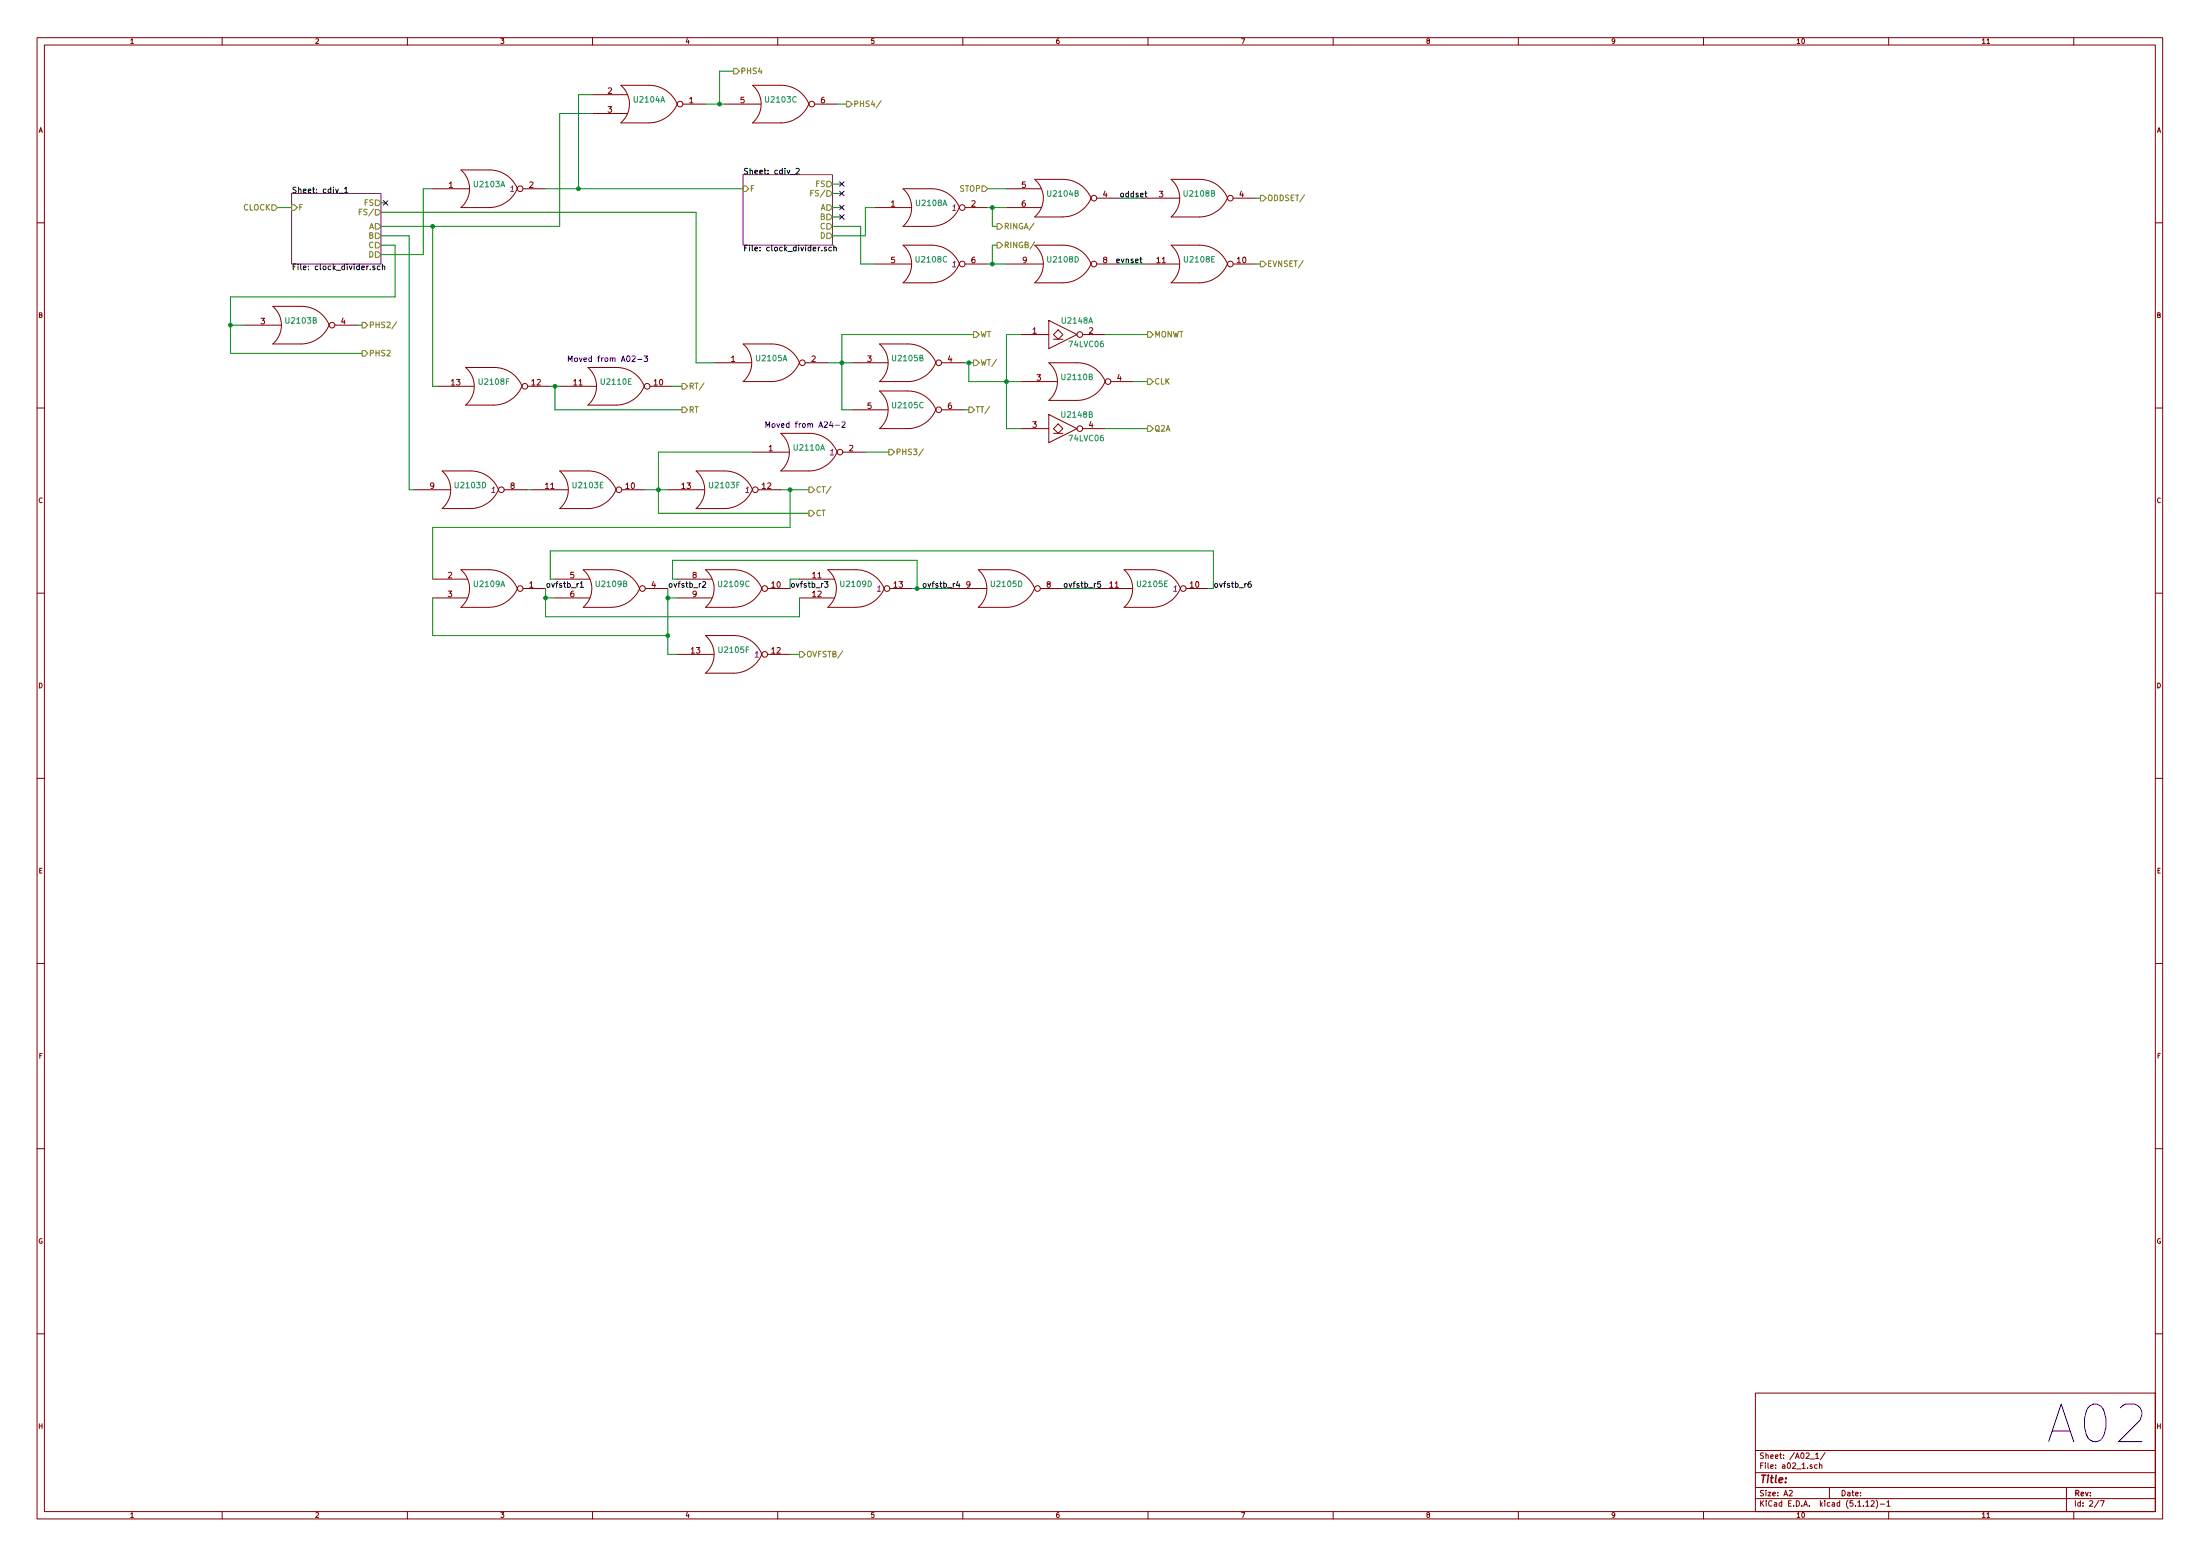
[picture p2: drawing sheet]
<svg xmlns="http://www.w3.org/2000/svg" width="594mm" height="420mm" viewBox="0 0 594 420" stroke-linecap="round" stroke-linejoin="round" font-family="sans-serif">
<g fill="none" stroke="#840000" stroke-width=".27">
<path d="M10 10.2h574v400h-574zM12 12.2h570v396h-570zM60 10.2v2M110 10.2v2M160 10.2v2M210 10.2v2M260 10.2v2M310 10.2v2M360 10.2v2M410 10.2v2M460 10.2v2M510 10.2v2"/>
<path d="M536.5 11.8h.8M560 10.2v2M160 25.6h9.4M160 30.6h9.4M167.6 23h7.7a8.3 8.3 0 0 1 7.6 5.1 8.4 8.4 0 0 1-7.6 5.1M167.6 33.2h7.7M167.7 23.1a6.7 6.7 0 0 1 0 10.1M184.4 28.1h6.1M195.6 28.1h9.9M203.2 23h7.6a8 8 0 0 1 7.6 5.1M203.2 23.1a6.7 6.7 0 0 1 0 10.1M218.4 28.1a8.3 8.3 0 0 1-7.6 5.1h-7.6"/>
<path d="M220 28.1h6.1M116.8 51h9.9M132.1 45.9h-7.6a6.7 6.7 0 0 1 0 10.1h7.6a8.3 8.3 0 0 0 7.6-5.1 8 8 0 0 0-7.6-5M141.2 51h6.1M236.2 56h9.9M259.1 56a8.3 8.3 0 0 1-7.6 5.1h-7.7M259.1 56a8 8 0 0 0-7.6-5h-7.6a6.7 6.7 0 0 1 0 10.1M260.6 56h6.1M271.8 56h9.4M271.8 51h9.4M279.4 48.4h7.6a8.3 8.3 0 0 1 7.6 5.1 8.4 8.4 0 0 1-7.6 5.1h-7.6a6.7 6.7 0 0 0 0-10.1M296.2 53.5h6.1"/>
<path d="M308.6 53.5h9.9M316.2 48.4h7.6M316.3 48.5a6.7 6.7 0 0 1 0 10.1M323.9 48.4a8 8 0 0 1 7.6 5.1M331.4 53.5a8.3 8.3 0 0 1-7.6 5.1h-7.6M333 53.5h6.1M10 60.2h2M236.2 71.3h9.9M259.1 71.3a8.3 8.3 0 0 1-7.6 5.1l-7.6-.1a6.7 6.7 0 0 0 0-10.1h7.6a8 8 0 0 1 7.6 5.1M260.6 71.3h6.1M271.8 71.3h9.9M279.4 66.2h7.6a8 8 0 0 1 7.6 5.1 8.4 8.4 0 0 1-7.6 5.1l-7.6-.1a6.7 6.7 0 0 0 0-10.1z"/>
<path d="M296.2 71.3h6.1M308.6 71.3h9.9M316.2 66.2h7.6M316.3 66.2a6.7 6.7 0 0 1 0 10.1M323.9 66.2a8 8 0 0 1 7.5 5.1 8.3 8.3 0 0 1-7.6 5.1h-7.6M333 71.3h6.1M582 60.2h2M66 87.8h9.9M73.7 82.7h7.6a8 8 0 0 1 7.6 5.1M73.7 82.7a6.7 6.7 0 0 1 0 10.2M88.9 87.8a8.3 8.3 0 0 1-7.6 5.1h-7.6M90.4 87.8h6.1"/>
<path d="M125.7 99.2h7.6M125.8 99.3a6.7 6.7 0 0 1 0 10.1M133.4 99.2a8 8 0 0 1 7.5 5.1 8.3 8.3 0 0 1-7.6 5.1h-7.6M166.4 99.2l-7.6 .1a6.7 6.7 0 0 1 0 10.1h7.6a8.3 8.3 0 0 0 7.6-5.1 8 8 0 0 0-7.6-5.1M193 98h9.9M200.7 92.9h7.6M200.7 92.9a6.7 6.7 0 0 1 0 10.1M208.3 92.9a8 8 0 0 1 7.6 5 8.3 8.3 0 0 1-7.6 5.1h-7.6M217.4 98h6.1M229.9 98h9.9M252.7 97.9a8.3 8.3 0 0 1-7.6 5.1h-7.6a6.7 6.7 0 0 0 0-10.1h7.6a8 8 0 0 1 7.6 5.1M254.3 98h6"/>
<path d="M275.6 90.3h7.6M283.2 98h7.7a8 8 0 0 1 7.5 5 8.3 8.3 0 0 1-7.6 5.1h-7.6M283.2 86.5l7.6 3.8-7.6 3.8zM283.2 98a6.7 6.7 0 0 1 0 10.1M284.5 91.6h2.5M285.7 89.1l1.3 1.2-1.3 1.3-1.2-1.3zM292.4 90.3h6M10 110.2h2M118.1 104.3h9.9M142.5 104.3h6.1M151.1 104.3h9.9M175.5 104.3h6.1"/>
<path d="M210.8 117h7.7a8 8 0 0 1 7.6 5.1M210.8 117a6.7 6.7 0 0 1 0 10.1M229.9 110.7h9.9M252.7 110.6a8.3 8.3 0 0 1-7.6 5.1h-7.6a6.7 6.7 0 0 0 0-10.1h7.6a8 8 0 0 1 7.6 5.1M254.3 110.7h6M275.6 103h9.9M275.6 115.7h7.6M283.2 111.9l7.6 3.8-7.6 3.8zM284.5 115.7l1.2-1.2 1.3 1.2-1.3 1.3zM284.5 117h2.5M292.4 115.7h6M300 103h6.1"/>
<path d="M582 110.2h2M111.8 132.2h9.9M119.4 127.2h7.6M119.4 127.2a6.7 6.7 0 0 1 0 10.1M127 127.2a8 8 0 0 1 7.6 5 8.3 8.3 0 0 1-7.6 5.1h-7.6M136.1 132.2h6.1M143.5 132.2h9.9M151.2 127.2h7.5a8 8 0 0 1 7.7 5 8.4 8.4 0 0 1-7.7 5.1h-7.5a6.7 6.7 0 0 0 0-10.1zM167.9 132.2h6.1M180.3 132.2h9.9M188 127.2h7.6a8 8 0 0 1 7.6 5 8.3 8.3 0 0 1-7.6 5.1h-7.6M188 127.2a6.7 6.7 0 0 1 0 10.1"/>
<path d="M203.2 122.1h9.9M204.7 132.2h6.1M226 122.1a8.3 8.3 0 0 1-7.6 5.1h-7.6M227.6 122.1h6.1M116.8 156.4h9.4M124.5 153.9l7.6-.1a8.3 8.3 0 0 1 7.6 5.1 8.4 8.4 0 0 1-7.6 5.1h-7.6a6.7 6.7 0 0 0 0-10.1zM141.2 158.9h6.1M149.9 156.4h9.4M157.5 153.9l7.6-.1a8.3 8.3 0 0 1 7.6 5.1 8.4 8.4 0 0 1-7.6 5.1h-7.6a6.7 6.7 0 0 0 0-10.1zM174.2 158.9h6.1M182.9 156.4h9.4M190.5 153.9l7.6-.1a8.3 8.3 0 0 1 7.6 5.1 8.4 8.4 0 0 1-7.6 5.1h-7.6a6.7 6.7 0 0 0 0-10.1z"/>
<path d="M207.3 158.9h6.1M215.9 156.4h9.4M223.5 153.9l7.6-.1a8.3 8.3 0 0 1 7.7 5.1 8.4 8.4 0 0 1-7.7 5.1h-7.6a6.7 6.7 0 0 0 0-10.1zM240.3 158.9h6.1M256.5 158.9h9.9M279.4 158.9a8.3 8.3 0 0 1-7.6 5.1h-7.6a6.7 6.7 0 0 0 0-10.1l7.6-.1a8 8 0 0 1 7.6 5.1M280.9 158.9h6.1M295.9 158.9h9.9M303.5 153.8h7.7a8 8 0 0 1 7.5 5.1 8.3 8.3 0 0 1-7.6 5.1h-7.6M303.6 153.9a6.7 6.7 0 0 1 0 10.1M320.3 158.9h6.1M10 160.2h2"/>
<path d="M116.8 161.5h9.4M149.9 161.5h9.4M182.9 161.5h9.4M182.9 176.7h9.9M190.5 171.6h7.6a8 8 0 0 1 7.6 5.1M190.5 171.6a6.7 6.7 0 0 1 0 10.2M205.7 176.7a8.3 8.3 0 0 1-7.6 5.1h-7.6M207.3 176.7h6.1M215.9 161.5h9.4M582 160.2h2M10 210.2h2M582 210.2h2"/>
<path d="M10 260.2h2M582 260.2h2M10 310.2h2M582 310.2h2M10 360.2h2M474 376.2h108v32h-108zM582 360.2h2M474 397.7h108M474 391.7h108M488.8 394h1.2M490.3 392.8l.4-.5v1.5M490.3 393.8h.8"/>
<path d="M490.7 395.6l-.4-.1-.3 .3 .1 .6h.6M491.3 395.6h.6l.1 .9M491.3 395v1.5M492.8 392.2l-1.2 2M60 408.2v2M110 408.2v2M160 408.2v2M210 408.2v2M260 408.2v2M310 408.2v2M360 408.2v2M410 408.2v2"/>
<path d="M460 408.2v2M474 404.7h108M474 401.7h108M483.1 402.6l.6-.2 .3 .5-.9 1h.9M494 401.7v3M503.8 405.7l.5-.5v1.5M503.8 406.7h.9M505.3 405.4l.5-.2 .3 .5-.9 1h.9M506.6 405a1.71 1.71 0 0 1 0 2.3M507.7 406.2h1.2M509.5 405.7l.5-.5v1.5M509.5 406.7h.9"/>
<path d="M510 408.2v2M536.5 409.7h.8M558 401.7v6.5M560 408.2v2M566.8 405.1l-1.2 2M567.2 405.2h1l-.6 1.5"/>
<circle cx="183.6" cy="28.1" r=".76"/>
<circle cx="219.2" cy="28.1" r=".76"/>
<circle cx="140.5" cy="51" r=".76"/>
<circle cx="259.8" cy="56" r=".76"/>
<circle cx="295.4" cy="53.5" r=".76"/>
<circle cx="332.2" cy="53.5" r=".76"/>
<circle cx="259.8" cy="71.3" r=".76"/>
<circle cx="295.4" cy="71.3" r=".76"/>
<circle cx="332.2" cy="71.3" r=".76"/>
<circle cx="89.7" cy="87.8" r=".76"/>
<circle cx="216.7" cy="98" r=".76"/>
<circle cx="253.5" cy="98" r=".76"/>
<circle cx="291.6" cy="90.3" r=".76"/>
<circle cx="141.7" cy="104.3" r=".76"/>
<circle cx="174.8" cy="104.3" r=".76"/>
<circle cx="253.5" cy="110.7" r=".76"/>
<circle cx="291.6" cy="115.7" r=".76"/>
<circle cx="299.2" cy="103" r=".76"/>
<circle cx="135.4" cy="132.2" r=".76"/>
<circle cx="167.1" cy="132.2" r=".76"/>
<circle cx="204" cy="132.2" r=".76"/>
<circle cx="226.8" cy="122.1" r=".76"/>
<circle cx="140.5" cy="158.9" r=".76"/>
<circle cx="173.5" cy="158.9" r=".76"/>
<circle cx="206.5" cy="158.9" r=".76"/>
<circle cx="239.5" cy="158.9" r=".76"/>
<circle cx="280.2" cy="158.9" r=".76"/>
<circle cx="319.5" cy="158.9" r=".76"/>
<circle cx="206.5" cy="176.7" r=".76"/>
</g>
<path d="M78.7 52.2h24.2v19.1h-24.2zM200.7 47.2h24.1v19h-24.1z" fill="none" stroke="#840084" stroke-width=".27"/>
<g fill="none" stroke="#000" stroke-width=".27">
<path d="M91.6 52.2h1.1M93 51l.5-.5v1.6M93 52.1h.9M213.5 47.1h1.2M215 45.6l.5-.1 .3 .4-.9 1.1h.9M309.1 52.2h.6M309.4 51.7v1.3l.3 .2M101.2 71.9l-.3-.1-.2 .2v.3l.5 .1v.4h-.5M102.6 71.9l-.4-.1-.3 .3 .1 .7h.6M103.3 71.9h.5l.1 .9M103.3 71.3v1.5M223.1 66.8l-.3-.1-.2 .2v.3l.5 .1v.4h-.5"/>
<path d="M224.5 66.8l-.4-.1-.3 .3 .2 .7h.5M225.2 66.9l.6-.1v1M225.2 66.2v1.6M156.7 157.5l.4-.4v1.5M156.7 158.6h.9M189.7 157.2l.6-.1 .3 .4-1 1.1h1M222.6 157.1h1l-.5 .5 .4 .2v.6l-.2 .2-.7-.2M258.6 157l-.3 1.1h.9M259 157.6v1M297.2 157.1h-.8v.7l.7-.1 .1 .7-.2 .2-.6-.2M337.7 157.1h-.3l-.3 .3-.1 .9 .3 .3 .5-.2-.1-.7-.4-.1-.3 .3"/>
</g>
<g fill="none" stroke="#848400" stroke-width=".27">
<path d="M198.1 18.5h.8l.7 .7-.7 .8h-.8zM228.6 27.3h.8l.7 .8-.7 .8h-.8zM237.9 27.2l-1.3 2M73.4 55.3h.8l.7 .7-.7 .8h-.8zM78.7 55.3h.8l.8 .7-.8 .8h-.8zM97 57.2h.5M97.7 56.5h-.7v1.5M101.3 56.6h.8l.8 .7-.8 .8h-.8zM101.3 54h.8l.8 .8-.8 .7h-.8zM200.7 50.2h.7l.8 .8-.8 .7h-.7zM218.9 52.1h.5M219.7 51.4h-.8v1.5"/>
<path d="M223.3 57.8h.7l.8 .8-.8 .8h-.7zM223.3 55.3h.7l.8 .7-.8 .8h-.7zM223.3 51.5h.7l.8 .7-.8 .8h-.7zM223.3 48.9h.7l.8 .8-.8 .8h-.7zM265.2 50.2h.7l.8 .8-.8 .7h-.7zM340.4 52.7h.7l.8 .8-.8 .8h-.7zM101.3 68h.8l.8 .7-.8 .8h-.8zM101.3 62.9h.8l.8 .8-.8 .7h-.8zM101.3 60.4h.8l.8 .7-.8 .8h-.8zM101.3 65.4h.8l.8 .8-.8 .8h-.8zM223.3 62.9h.7l.8 .8-.8 .7h-.7zM223.3 60.4h.7l.8 .7-.8 .8h-.7z"/>
<path d="M269.2 65.4h.8l.8 .8-.8 .8h-.8zM269.2 60.4h.8l.8 .7-.8 .8h-.8zM279.2 60.2l-1.3 2M279.4 65.3l-1.3 2M340.4 70.5h.7l.8 .8-.8 .8h-.7zM97.8 87h.8l.7 .8-.7 .8h-.8zM97.8 94.7h.8l.7 .7-.7 .8h-.8zM107.1 86.9l-1.3 1.9M262.9 89.6h.8l.7 .7-.7 .8h-.8zM262.9 97.2h.8l.7 .8-.7 .7h-.8zM309.9 89.6h.7l.8 .7-.8 .8h-.7zM184.1 103.5h.8l.8 .8-.8 .8h-.8z"/>
<path d="M184.1 109.9h.8l.8 .8-.8 .7h-.8zM261.6 109.9h.8l.7 .8-.7 .7h-.8zM309.9 102.3h.7l.8 .7-.8 .8h-.7zM309.9 115h.7l.8 .7-.8 .8h-.7zM218.4 137.8h.8l.8 .8-.8 .8h-.8zM218.4 131.5h.8l.8 .7-.8 .8h-.8zM240 121.3h.8l.8 .8-.8 .8h-.8zM249.4 121.2l-1.4 1.9M215.9 175.9h.8l.7 .8-.7 .8h-.8z"/>
</g>
<g fill="none" stroke="#008400" stroke-width=".27">
<path d="M198.1 19.2h-3.8v8.9M160 25.6h-3.8v25.4M160 30.6h-8.9v30.5h-48.2M190.5 28.1h5.1M226.1 28.1h2.5M74.9 56h3.8M102.9 57.3h85.1v40.7h5M102.9 54.8h1.2M116.8 51h-2.5v17.7h-11.4M147.3 51h53.4M224.8 56h2.5M224.8 49.7h2.5"/>
<path d="M224.8 52.2h2.5M224.8 58.6h2.5M236.2 56h-2.5v7.7h-8.9M266.7 51h5.1M266.7 56h5.1M268 56v5.1h1.2M302.3 53.5h6.3M339.1 53.5h1.3M102.9 63.7h7.6v68.5h1.3M102.9 66.2h3.8v14h-44.5v15.2h35.6M116.8 61.1v43.2h1.3M224.8 61.1h7.6v10.2h3.8"/>
<path d="M266.7 71.3h5.1M269.2 66.2h-1.2v5.1M302.3 71.3h6.3M339.1 71.3h1.3M62.2 87.8h3.8M96.5 87.8h1.3M223.5 98h6.4M260.3 98h2.6M261.6 98v5h14M262.9 90.3h-35.6v20.4h2.6M275.6 90.3h-3.8v25.4h3.8M298.4 90.3h11.5"/>
<path d="M148.6 104.3h2.5M149.9 104.3v6.4h34.2M181.6 104.3h2.5M260.3 110.7h1.3M298.4 115.7h11.5M306.1 103h3.8M142.2 132.2h1.3M174 132.2h6.3M203.2 122.1h-25.4v16.5h40.6M210.8 132.2h7.6M213.4 132.2v10.2h-96.6v14M233.7 122.1h6.3"/>
<path d="M147.3 158.9v7.6h68.6v-5M148.6 156.4v-7.6h179.1v10.1h-1.3M180.3 158.9v17.8h2.6M181.6 156.4v-5.1h66v7.6M246.4 158.9h10.1M287 158.9h8.9M116.8 161.5v10.1h63.5M147.3 161.5h2.6M180.3 161.5h2.6M213.4 176.7h2.5"/>
</g>
<path d="M153.5 97.6v-1.5l.5 1.1 .5-1.1v1.5M155.2 96.7h.7l-.1 .9-.6-.1zM206.8 115.4v-1.5l.5 1.1 .5-1.1v1.5M208.6 114.5h.6l-.1 .8h-.5z" fill="none" stroke="#0000c2" stroke-width=".27"/>
<g fill="#008400" stroke="#008400" stroke-width=".27">
<circle cx="268" cy="71.3" r=".51"/>
<circle cx="227.3" cy="98" r=".51"/>
<circle cx="268" cy="56" r=".51"/>
<circle cx="156.2" cy="51" r=".51"/>
<circle cx="180.3" cy="161.5" r=".51"/>
<circle cx="194.3" cy="28.1" r=".51"/>
<circle cx="147.3" cy="161.5" r=".51"/>
<circle cx="213.4" cy="132.2" r=".51"/>
<circle cx="116.8" cy="61.1" r=".51"/>
<circle cx="180.3" cy="171.6" r=".51"/>
<circle cx="177.8" cy="132.2" r=".51"/>
<circle cx="247.6" cy="158.9" r=".51"/>
<circle cx="271.8" cy="103" r=".51"/>
<circle cx="62.2" cy="87.8" r=".51"/>
<circle cx="261.6" cy="98" r=".51"/>
<circle cx="149.9" cy="104.3" r=".51"/>
</g>
<path d="M103.5 54.2l1.2 1.2M104.7 54.2l-1.2 1.2M226.7 58l1.2 1.2M226.7 55.4l1.2 1.3M226.7 51.6l1.2 1.2M226.7 49.1l1.2 1.2M227.9 58l-1.2 1.2M227.9 55.4l-1.2 1.3M227.9 51.6l-1.2 1.2M227.9 49.1l-1.2 1.2" fill="none" stroke="#000084" stroke-width=".27"/>
<text font-size="14.2" fill="#0000c2" x="554.4" y="389.8">A02</text>
<text font-size="2.8" fill="#840000" x="475" y="400.4">Title:</text>
<g font-size="2.1" fill="#848400">
<text x="199.9" y="20">PHS4</text>
<text x="230.4" y="28.9">PHS4/</text>
<text x="202.4" y="51.7">F</text>
<text x="219.7" y="53">FS/</text>
<text x="220.3" y="50.5">FS</text>
<text x="259.1" y="51.7">STOP</text>
<text x="65.6" y="56.8">CLOCK</text>
<text x="80.5" y="56.8">F</text>
<text x="97.8" y="58.1">FS/</text>
<text x="98.4" y="55.5">FS</text>
<text x="221.5" y="59.4">B</text>
<text x="221.5" y="56.8">A</text>
<text x="342.1" y="54.3">ODDSET/</text>
<text x="99.6" y="64.4">B</text>
<text x="99.6" y="61.9">A</text>
<text x="221.5" y="64.4">D</text>
<text x="221.5" y="61.9">C</text>
<text x="271" y="61.9">RINGA/</text>
<text x="99.6" y="69.5">D</text>
<text x="99.6" y="67">C</text>
<text x="271" y="67">RINGB/</text>
<text x="342.1" y="72.1">EVNSET/</text>
<text x="99.6" y="88.6">PHS2/</text>
<text x="264.7" y="91.1">WT</text>
<text x="311.7" y="91.1">MONWT</text>
<text x="99.6" y="96.2">PHS2</text>
<text x="264.7" y="98.7">WT/</text>
<text x="185.9" y="105.1">RT/</text>
<text x="311.7" y="103.8">CLK</text>
<text x="185.9" y="111.4">RT</text>
<text x="263.4" y="111.4">TT/</text>
<text x="311.7" y="116.5">Q2A</text>
<text x="241.8" y="122.9">PHS3/</text>
<text x="220.2" y="133">CT/</text>
<text x="220.2" y="139.4">CT</text>
<text x="217.7" y="177.5">OVFSTB/</text>
</g>
<g font-size="2.1" fill="#840000">
<text x="164.1" y="25.3">2</text>
<text x="186.1" y="27.9">1</text>
<text x="199.9" y="27.9">5</text>
<text x="221.7" y="27.9">6</text>
<text x="164.1" y="30.4">3</text>
<text x="121.2" y="50.7">1</text>
<text x="142.9" y="50.7">2</text>
<text x="275.9" y="50.7">5</text>
<text x="297.9" y="53.3">4</text>
<text x="313" y="53.3">3</text>
<text x="334.7" y="53.3">4</text>
<text x="240.6" y="55.8">1</text>
<text x="262.3" y="55.8">2</text>
<text x="275.9" y="55.8">6</text>
<text x="240.6" y="71">5</text>
<text x="262.3" y="71">6</text>
<text x="276.1" y="71">9</text>
<text x="297.9" y="71">8</text>
<text x="312.4" y="71">11</text>
<text x="334.1" y="71">10</text>
<text x="70.4" y="87.5">3</text>
<text x="92.1" y="87.5">4</text>
<text x="278.8" y="90.1">1</text>
<text x="294.1" y="90.1">2</text>
<text x="197.4" y="97.7">1</text>
<text x="219.1" y="97.7">2</text>
<text x="234.2" y="97.7">3</text>
<text x="256" y="97.7">4</text>
<text x="121.9" y="104.1">13</text>
<text x="143.6" y="104.1">12</text>
<text x="154.9" y="104.1">11</text>
<text x="176.6" y="104.1">10</text>
<text x="280" y="102.8">3</text>
<text x="301.7" y="102.8">4</text>
<text x="234.2" y="110.4">5</text>
<text x="256" y="110.4">6</text>
<text x="278.8" y="115.5">3</text>
<text x="294.1" y="115.5">4</text>
<text x="207.6" y="121.8">1</text>
<text x="229.3" y="121.8">2</text>
<text x="116.1" y="132">9</text>
<text x="137.8" y="132">8</text>
<text x="147.3" y="132">11</text>
<text x="169" y="132">10</text>
<text x="184.1" y="132">13</text>
<text x="205.8" y="132">12</text>
<text x="121" y="156.1">2</text>
<text x="121" y="161.2">3</text>
<text x="142.9" y="158.7">1</text>
<text x="154" y="156.1">5</text>
<text x="154" y="161.2">6</text>
<text x="175.9" y="158.7">4</text>
<text x="187" y="156.1">8</text>
<text x="187" y="161.2">9</text>
<text x="208.4" y="158.7">10</text>
<text x="219.4" y="156.1">11</text>
<text x="219.4" y="161.2">12</text>
<text x="241.4" y="158.7">13</text>
<text x="260.9" y="158.7">9</text>
<text x="282.6" y="158.7">8</text>
<text x="299.7" y="158.7">11</text>
<text x="321.4" y="158.7">10</text>
<text x="186.7" y="176.4">13</text>
<text x="208.4" y="176.4">12</text>
<text x="475" y="393.9">Sheet: /A02_1/</text>
<text x="475" y="396.6">File: a02_1.sch</text>
<text x="475" y="406.8">KiCad E.D.A. kicad (5.1.12)-1</text>
<text x="475" y="404">Size: A2</text>
<text x="497" y="404">Date:</text>
<text x="560" y="404">Rev:</text>
<text x="560" y="406.8">Id: 2/7</text>
</g>
<g font-size="2.1" fill="#008484">
<text x="171.4" y="27.7">U2104A</text>
<text x="206.9" y="27.7">U2103C</text>
<text x="128.2" y="50.5">U2103A</text>
<text x="283.1" y="53.1">U2104B</text>
<text x="320" y="53.1">U2108B</text>
<text x="247.6" y="55.6">U2108A</text>
<text x="247.6" y="70.9">U2108C</text>
<text x="283.1" y="70.9">U2108D</text>
<text x="320" y="70.9">U2108E</text>
<text x="77.4" y="87.4">U2103B</text>
<text x="286.9" y="87.4">U2148A</text>
<text x="288.9" y="93.7">74LVC06</text>
<text x="204.4" y="97.5">U2105A</text>
<text x="241.2" y="97.5">U2105B</text>
<text x="129.6" y="103.9">U2108F</text>
<text x="162.5" y="103.9">U2110E</text>
<text x="286.9" y="102.6">U2110B</text>
<text x="241.2" y="110.2">U2105C</text>
<text x="286.9" y="112.8">U2148B</text>
<text x="288.9" y="119.1">74LVC06</text>
<text x="214.6" y="121.7">U2110A</text>
<text x="123.1" y="131.8">U2103D</text>
<text x="154.9" y="131.8">U2103E</text>
<text x="191.8" y="131.8">U2103F</text>
<text x="128.2" y="158.5">U2109A</text>
<text x="161.2" y="158.5">U2109B</text>
<text x="194.2" y="158.5">U2109C</text>
<text x="227.3" y="158.5">U2109D</text>
<text x="267.9" y="158.5">U2105D</text>
<text x="307.3" y="158.5">U2105E</text>
<text x="194.4" y="176.3">U2105F</text>
</g>
<g font-size="2.1">
<text x="200.7" y="47.1">Sheet: cdiv_2</text>
<text x="78.7" y="52.1">Sheet: cdiv_1</text>
<text x="302.3" y="53.3">oddset</text>
<text x="200.7" y="67.8">File: clock_divider.sch</text>
<text x="301.9" y="71">evnset</text>
<text x="78.7" y="72.9">File: clock_divider.sch</text>
<text x="147.3" y="158.7">ovfstb_r1</text>
<text x="180.3" y="158.7">ovfstb_r2</text>
<text x="213.4" y="158.7">ovfstb_r3</text>
<text x="248.9" y="158.7">ovfstb_r4</text>
<text x="287" y="158.7">ovfstb_r5</text>
<text x="327.7" y="158.7">ovfstb_r6</text>
</g>
<g font-size="2.1" fill="#840084">
<text x="137.8" y="51.8">1</text>
<text x="257.2" y="56.9">1</text>
<text x="257.2" y="72.1">1</text>
<text x="224.2" y="122.9">1</text>
<text x="132.8" y="133.1">1</text>
<text x="201.3" y="133.1">1</text>
<text x="236.9" y="159.8">1</text>
<text x="316.9" y="159.8">1</text>
<text x="203.9" y="177.5">1</text>
</g>
<g font-size="2.1" fill="#0000c2">
<text x="156.9" y="97.7">Moved from A02-3</text>
<text x="210.2" y="115.5">Moved from A24-2</text>
</g>
<g font-size="1.8" fill="#840000">
<text x="35" y="11.8">1</text>
<text x="85" y="11.8">2</text>
<text x="135" y="11.8">3</text>
<text x="185" y="11.8">4</text>
<text x="235" y="11.8">5</text>
<text x="285" y="11.8">6</text>
<text x="335" y="11.8">7</text>
<text x="385" y="11.8">8</text>
<text x="435" y="11.8">9</text>
<text x="485" y="11.8">10</text>
<text x="535" y="11.8">11</text>
<text x="10.4" y="35.8">A</text>
<text x="582.4" y="35.8">A</text>
<text x="10.4" y="85.8">B</text>
<text x="582.4" y="85.8">B</text>
<text x="10.4" y="135.8">C</text>
<text x="582.4" y="135.8">C</text>
<text x="10.4" y="185.8">D</text>
<text x="582.4" y="185.8">D</text>
<text x="10.4" y="235.8">E</text>
<text x="582.4" y="235.8">E</text>
<text x="10.5" y="285.8">F</text>
<text x="582.5" y="285.8">F</text>
<text x="10.3" y="335.8">G</text>
<text x="582.3" y="335.8">G</text>
<text x="10.4" y="385.8">H</text>
<text x="582.4" y="385.8">H</text>
<text x="35" y="409.8">1</text>
<text x="85" y="409.8">2</text>
<text x="135" y="409.8">3</text>
<text x="185" y="409.8">4</text>
<text x="235" y="409.8">5</text>
<text x="285" y="409.8">6</text>
<text x="335" y="409.8">7</text>
<text x="385" y="409.8">8</text>
<text x="435" y="409.8">9</text>
<text x="485" y="409.8">10</text>
<text x="535" y="409.8">11</text>
</g>
</svg>
